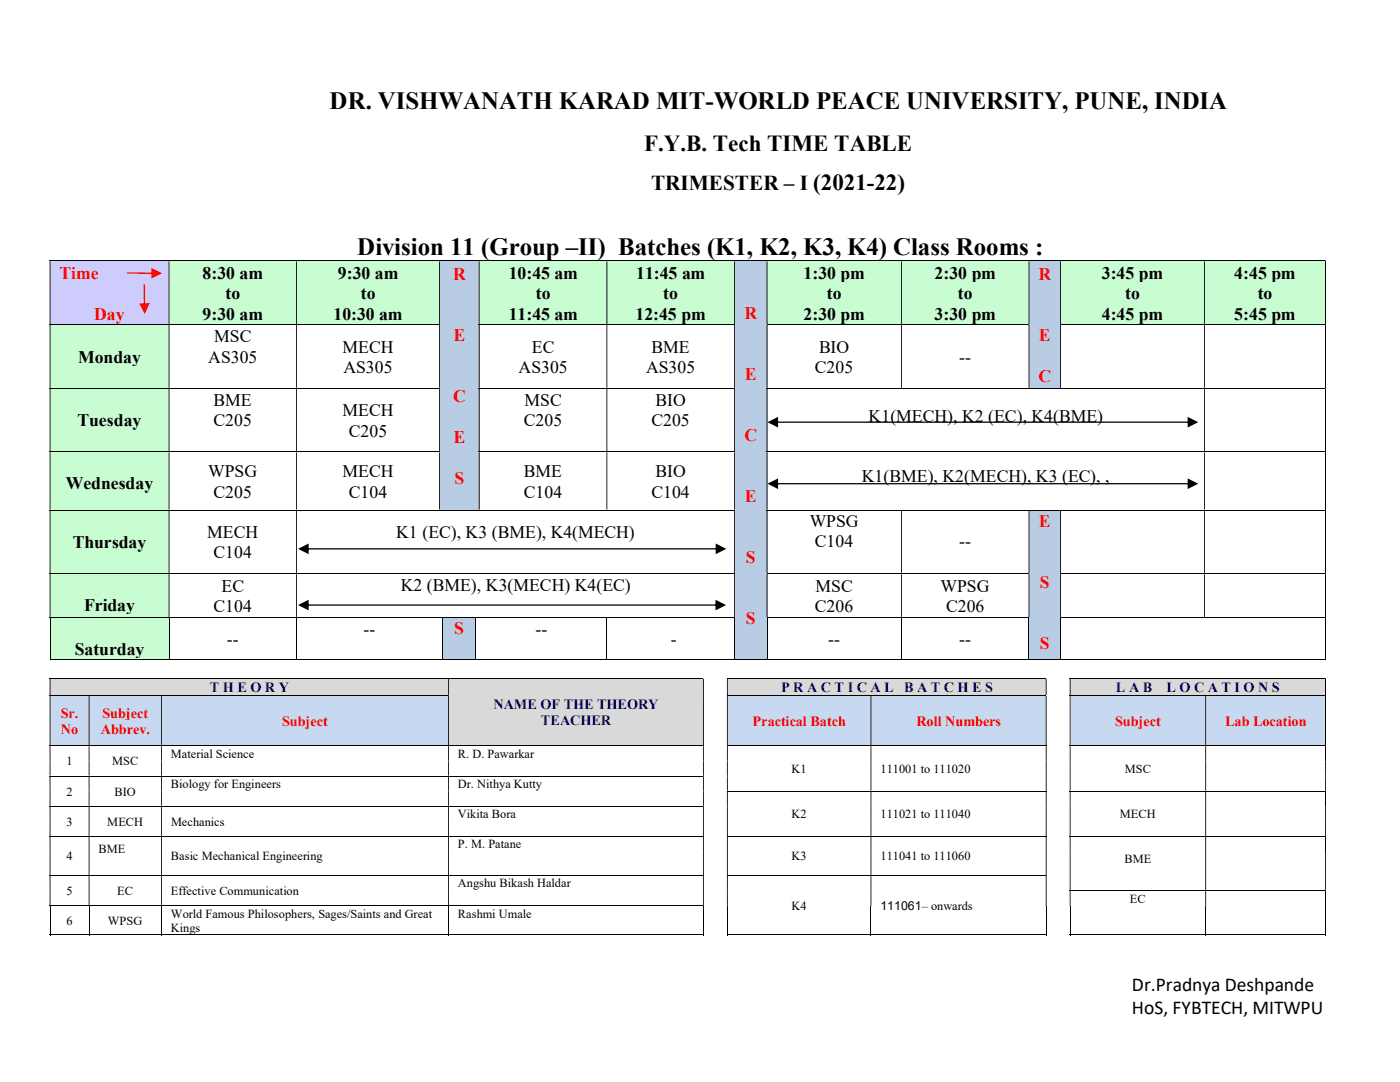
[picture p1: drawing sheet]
<svg xmlns="http://www.w3.org/2000/svg" width="279mm" height="216mm" viewBox="0 0 279 216" stroke-linecap="round" stroke-linejoin="round" font-family="sans-serif">
<g fill="#ceccfc">
<path d="M10.1 52.2h23.7v12.5h-23.7z"/>
<path d="M11.9 52.4h20v4h-20z"/>
<path d="M11.9 56.4h20v4.1h-20z"/>
<path d="M11.9 60.5h20v4h-20z"/>
</g>
<g fill="#c8fcd1">
<path d="M33.9 52.2h25.3v12.5h-25.3z"/>
<path d="M35.7 52.4h21.6v4h-21.6z"/>
<path d="M35.7 56.4h21.6v4.1h-21.6z"/>
<path d="M35.7 60.5h21.6v4h-21.6z"/>
<path d="M59.3 52.2h28.4v12.5h-28.4z"/>
<path d="M61.1 52.4h24.7v4h-24.7z"/>
<path d="M61.1 56.4h24.7v4.1h-24.7z"/>
<path d="M61.1 60.5h24.7v4h-24.7z"/>
</g>
<g fill="#b8cce4">
<path d="M87.8 52.2h7.9v49.5h-7.9z"/>
<path d="M89.7 52.6h4.1v4h-4.1z"/>
<path d="M89.7 56.6h4.1v4.1h-4.1z"/>
<path d="M89.7 60.7h4.1v4.1h-4.1z"/>
<path d="M89.7 64.8h4.1v4h-4.1z"/>
<path d="M89.7 68.8h4.1v4.1h-4.1z"/>
<path d="M89.7 72.9h4.1v4h-4.1z"/>
<path d="M89.7 76.9h4.1v4.1h-4.1z"/>
<path d="M89.7 81h4.1v4h-4.1z"/>
<path d="M89.7 85h4.1v4.1h-4.1z"/>
<path d="M89.7 89.1h4.1v4.1h-4.1z"/>
<path d="M89.7 93.2h4.1v4h-4.1z"/>
<path d="M89.7 97.2h4.1v4.1h-4.1z"/>
</g>
<g fill="#c8fcd1">
<path d="M95.8 52.2h25.3v12.5h-25.3z"/>
<path d="M97.6 52.4h21.6v4h-21.6z"/>
<path d="M97.6 56.4h21.6v4.1h-21.6z"/>
<path d="M97.6 60.5h21.6v4h-21.6z"/>
<path d="M121.2 52.2h25.4v12.5h-25.4z"/>
<path d="M123 52.4h21.7v4h-21.7z"/>
<path d="M123 56.4h21.7v4.1h-21.7z"/>
<path d="M123 60.5h21.7v4h-21.7z"/>
</g>
<g fill="#b8cce4">
<path d="M146.7 52.2h6.4v79.3h-6.4z"/>
<path d="M148.5 52.2h2.7v4h-2.7z"/>
<path d="M148.5 56.2h2.7v4.1h-2.7z"/>
<path d="M148.5 60.3h2.7v4h-2.7z"/>
<path d="M148.5 64.3h2.7v4.1h-2.7z"/>
<path d="M148.5 68.4h2.7v4.1h-2.7z"/>
<path d="M148.5 72.5h2.7v4h-2.7z"/>
<path d="M148.5 76.5h2.7v4.1h-2.7z"/>
<path d="M148.5 80.6h2.7v4h-2.7z"/>
<path d="M148.5 84.6h2.7v4.1h-2.7z"/>
<path d="M148.5 88.7h2.7v4.1h-2.7z"/>
<path d="M148.5 92.8h2.7v4h-2.7z"/>
<path d="M148.5 96.8h2.7v4h-2.7z"/>
<path d="M148.5 100.8h2.7v4.1h-2.7z"/>
<path d="M148.5 104.9h2.7v4.1h-2.7z"/>
<path d="M148.5 109h2.7v4h-2.7z"/>
<path d="M148.5 113h2.7v4.1h-2.7z"/>
<path d="M148.5 117.1h2.7v4.1h-2.7z"/>
<path d="M148.5 121.2h2.7v4h-2.7z"/>
<path d="M148.5 125.2h2.7v4h-2.7z"/>
<path d="M148.5 129.2h2.7v2.3h-2.7z"/>
</g>
<g fill="#c8fcd1">
<path d="M153.2 52.2h26.7v12.5h-26.7z"/>
<path d="M155 52.4h23v4h-23z"/>
<path d="M155 56.4h23v4.1h-23z"/>
<path d="M155 60.5h23v4h-23z"/>
<path d="M180 52.2h25.4v12.5h-25.4z"/>
<path d="M181.8 52.4h21.7v4h-21.7z"/>
<path d="M181.8 56.4h21.7v4.1h-21.7z"/>
<path d="M181.8 60.5h21.7v4h-21.7z"/>
</g>
<g fill="#b8cce4">
<path d="M205.4 52.2h6.3v25.2h-6.3z"/>
<path d="M207.3 52.6h2.5v4.1h-2.5z"/>
<path d="M207.3 56.7h2.5v4h-2.5z"/>
<path d="M207.3 60.7h2.5v4.1h-2.5z"/>
<path d="M207.3 64.8h2.5v4h-2.5z"/>
<path d="M207.3 68.8h2.5v4.1h-2.5z"/>
<path d="M207.3 72.9h2.5v4.1h-2.5z"/>
</g>
<g fill="#c8fcd1">
<path d="M211.8 52.2h28.6v12.5h-28.6z"/>
<path d="M213.6 52.4h24.9v4h-24.9z"/>
<path d="M213.6 56.4h24.9v4.1h-24.9z"/>
<path d="M213.6 60.5h24.9v4h-24.9z"/>
<path d="M240.5 52.2h24v12.5h-24z"/>
<path d="M242.3 52.4h20.4v4h-20.4z"/>
<path d="M242.3 56.4h20.4v4.1h-20.4z"/>
<path d="M242.3 60.5h20.4v4h-20.4z"/>
</g>
<path d="M9.9 52.1h254.6M264.5 52.2v12.5" fill="none" stroke="#000" stroke-width=".2"/>
<path d="M264.5 52h.1v.2h-.1zM9.9 52.2h.2v12.5h-.2zM33.7 52.2h.1v12.5h-.1zM59.1 52.2h.2v12.5h-.2zM87.6 52.2h.2v12.5h-.2zM95.5 52.2h.2v12.5h-.2zM121 52.2h.2v12.5h-.2zM146.5 52.2h.2v12.5h-.2zM153 52.2h.2v12.5h-.2zM179.8 52.2h.2v12.5h-.2zM205.3 52.2h.1v12.5h-.1zM211.6 52.2h.2v12.5h-.2zM240.3 52.2h.2v12.5h-.2z" fill-rule="evenodd" fill="#000"/>
<g fill="#c8fcd1">
<path d="M10.1 64.9h23.7v12.5h-23.7z"/>
<path d="M11.9 65.1h20v4h-20z"/>
<path d="M11.9 69.1h20v4.1h-20z"/>
<path d="M11.9 73.2h20v4h-20z"/>
</g>
<path d="M9.9 64.8h77.7M95.5 64.8h51M153 64.8h52.3M211.6 64.8h52.9M264.5 64.9v12.5" fill="none" stroke="#000" stroke-width=".2"/>
<path d="M87.6 64.7h.2v.2h-.2zM146.5 64.7h.2v.2h-.2zM205.3 64.7h.1v.2h-.1z" fill="#000"/>
<path d="M264.5 64.7h.1v.2h-.1zM9.9 64.9h.2v12.5h-.2zM33.7 64.9h.1v12.5h-.1zM59.1 64.9h.2v12.5h-.2zM87.6 64.9h.2v12.5h-.2zM95.5 64.9h.2v12.5h-.2zM121 64.9h.2v12.5h-.2zM146.5 64.9h.2v12.5h-.2zM153 64.9h.2v12.5h-.2zM179.8 64.9h.2v12.5h-.2zM205.3 64.9h.1v12.5h-.1zM211.6 64.9h.2v12.5h-.2zM240.3 64.9h.2v12.5h-.2z" fill-rule="evenodd" fill="#000"/>
<g fill="#c8fcd1">
<path d="M10.1 77.6h23.7v12.5h-23.7z"/>
<path d="M11.9 77.8h20v4h-20z"/>
<path d="M11.9 81.8h20v4.1h-20z"/>
<path d="M11.9 85.9h20v4h-20z"/>
</g>
<path d="M9.9 77.5h77.7M95.5 77.5h51M153 77.5h111.5M264.5 77.6v12.5" fill="none" stroke="#000" stroke-width=".2"/>
<path d="M87.6 77.4h.2v.2h-.2zM146.5 77.4h.2v.2h-.2z" fill="#000"/>
<path d="M264.5 77.4h.1v.2h-.1zM9.9 77.6h.2v12.5h-.2zM33.7 77.6h.1v12.5h-.1zM59.1 77.6h.2v12.5h-.2zM87.6 77.6h.2v12.5h-.2zM95.5 77.6h.2v12.5h-.2zM121 77.6h.2v12.5h-.2zM146.5 77.6h.2v12.5h-.2zM153 77.6h.2v12.5h-.2zM240.3 77.6h.2v12.5h-.2z" fill-rule="evenodd" fill="#000"/>
<g fill="#c8fcd1">
<path d="M10.1 90.3h23.7v11.4h-23.7z"/>
<path d="M11.9 90.3h20v4h-20z"/>
<path d="M11.9 94.3h20v4.1h-20z"/>
<path d="M11.9 98.4h20v3.3h-20z"/>
</g>
<path d="M9.9 90.2h77.7M95.5 90.2h51M153 90.2h111.5M264.5 90.3v11.4" fill="none" stroke="#000" stroke-width=".2"/>
<path d="M87.6 90.1h.2v.2h-.2zM146.5 90.1h.2v.2h-.2z" fill="#000"/>
<path d="M264.5 90.1h.1v.2h-.1zM9.9 90.3h.2v11.4h-.2zM33.7 90.3h.1v11.4h-.1zM59.1 90.3h.2v11.4h-.2zM87.6 90.3h.2v11.4h-.2zM95.5 90.3h.2v11.4h-.2zM121 90.3h.2v11.4h-.2zM146.5 90.3h.2v11.4h-.2zM153 90.3h.2v11.4h-.2zM240.3 90.3h.2v11.4h-.2z" fill-rule="evenodd" fill="#000"/>
<g fill="#c8fcd1">
<path d="M10.1 101.9h23.7v12.5h-23.7z"/>
<path d="M11.9 102.1h20v4h-20z"/>
<path d="M11.9 106.1h20v4.1h-20z"/>
<path d="M11.9 110.2h20v4h-20z"/>
</g>
<g fill="#b8cce4">
<path d="M205.4 101.9h6.3v29.6h-6.3z"/>
<path d="M207.3 101.9h2.5v4h-2.5z"/>
<path d="M207.3 105.9h2.5v4.1h-2.5z"/>
<path d="M207.3 110h2.5v4h-2.5z"/>
<path d="M207.3 114h2.5v4.1h-2.5z"/>
<path d="M207.3 118.1h2.5v4.1h-2.5z"/>
<path d="M207.3 122.2h2.5v4h-2.5z"/>
<path d="M207.3 126.2h2.5v4.1h-2.5z"/>
<path d="M207.3 130.3h2.5v1.2h-2.5z"/>
</g>
<path d="M9.9 101.8h136.6M153 101.8h111.5M264.5 101.9v12.5" fill="none" stroke="#000" stroke-width=".2"/>
<path d="M146.5 101.7h.2v.2h-.2z" fill="#000"/>
<path d="M264.5 101.7h.1v.2h-.1zM9.9 101.9h.2v12.5h-.2zM33.7 101.9h.1v12.5h-.1zM59.1 101.9h.2v12.5h-.2zM146.5 101.9h.2v12.5h-.2zM153 101.9h.2v12.5h-.2zM179.8 101.9h.2v12.5h-.2zM205.3 101.9h.1v12.5h-.1zM211.6 101.9h.2v12.5h-.2zM240.3 101.9h.2v12.5h-.2z" fill-rule="evenodd" fill="#000"/>
<g fill="#c8fcd1">
<path d="M10.1 114.6h23.7v8.5h-23.7z"/>
<path d="M11.9 114.6h20v4h-20z"/>
<path d="M11.9 118.6h20v4.1h-20z"/>
</g>
<path d="M11.9 122.9h20" fill="none" stroke="#c8fcd1" stroke-width=".42"/>
<path d="M9.9 114.5h136.6M153 114.5h52.3M211.6 114.5h52.9M264.5 114.6v8.5" fill="none" stroke="#000" stroke-width=".2"/>
<path d="M146.5 114.4h.2v.2h-.2zM205.3 114.4h.1v.2h-.1z" fill="#000"/>
<path d="M264.5 114.4h.1v.2h-.1zM9.9 114.6h.2v8.5h-.2zM33.7 114.6h.1v8.5h-.1zM59.1 114.6h.2v8.5h-.2zM146.5 114.6h.2v8.5h-.2zM153 114.6h.2v8.5h-.2zM179.8 114.6h.2v8.5h-.2zM205.3 114.6h.1v8.5h-.1zM211.6 114.6h.2v8.5h-.2zM240.3 114.6h.2v8.5h-.2z" fill-rule="evenodd" fill="#000"/>
<g fill="#c8fcd1">
<path d="M10.1 123.3h23.7v8.2h-23.7z"/>
<path d="M11.9 123.3h20v4h-20z"/>
<path d="M11.9 127.3h20v4.1h-20z"/>
</g>
<path d="M11.9 131.4h20" fill="none" stroke="#c8fcd1" stroke-width=".2"/>
<g fill="#b8cce4">
<path d="M88.3 123.3h6.7v8.2h-6.7z"/>
<path d="M90.1 123.3h3v4h-3z"/>
<path d="M90.1 127.3h3v4.1h-3z"/>
</g>
<path d="M90.1 131.4h3" fill="none" stroke="#b8cce4" stroke-width=".2"/>
<g fill="none" stroke="#000" stroke-width=".2">
<path d="M9.9 123.2h136.6M9.9 131.6h23.8M10 123.3v8.4M33.7 123.3v8.4M33.8 131.6h25.3M59.2 123.3v8.4M59.3 131.6h28.8M88.2 123.3v8.4M88.3 131.6h6.6M95 123.3v8.4M95.1 131.6h25.9M121.1 123.3v8.4"/>
<path d="M121.2 131.6h25.3M146.6 123.3v8.4M146.7 131.6h6.3M153 123.2h52.3M153.1 123.3v8.4M153.2 131.6h26.6M179.9 123.3v8.4M180 131.6h25.3M205.4 123.3v8.4M205.4 131.6h6.2M211.6 123.2h52.9M211.7 123.3v8.4"/>
<path d="M211.8 131.6h52.7M264.5 123.3v8.4"/>
</g>
<path d="M146.5 123.1h.2v.2h-.2zM205.3 123.1h.1v.2h-.1zM264.5 123.1h.1v.2h-.1zM264.5 131.5h.1v.2h-.1z" fill="#000"/>
<path d="M10.1 135.5h79.4v3.2h-79.4z" fill-rule="evenodd" fill="#d9d9d9"/>
<g fill="#d9d9d9">
<path d="M89.6 135.5h50.8v13.2h-50.8z"/>
<path d="M91.4 135.5h47.1v3.2h-47.1z"/>
<path d="M91.4 138.7h47.1v3.3h-47.1z"/>
<path d="M91.4 142h47.1v3.2h-47.1z"/>
</g>
<g fill="#fff">
<path d="M140.5 135.5h4.7v13.2h-4.7z"/>
<path d="M142.3 135.5h1v3.2h-1z"/>
</g>
<path d="M145.3 135.5h63.5v3.2h-63.5z" fill-rule="evenodd" fill="#d9d9d9"/>
<path d="M208.9 135.5h4.7v3.2h-4.7z" fill-rule="evenodd" fill="#fff"/>
<path d="M213.7 135.5h50.8v3.2h-50.8z" fill-rule="evenodd" fill="#d9d9d9"/>
<path d="M9.9 135.4h130.4" fill="none" stroke="#000" stroke-width=".2"/>
<path d="M140.3 135.3h.2v.2h-.2z" fill="#000"/>
<path d="M140.5 135.3h4.6v.2h-4.6z" fill="#fff"/>
<path d="M145.1 135.4h63.6" fill="none" stroke="#000" stroke-width=".2"/>
<path d="M208.7 135.3h.2v.2h-.2z" fill="#000"/>
<path d="M208.9 135.3h4.6v.2h-4.6z" fill="#fff"/>
<path d="M213.5 135.4h51M264.5 135.5v3.2" fill="none" stroke="#000" stroke-width=".2"/>
<path d="M264.5 135.3h.1v.2h-.1zM9.9 135.5h.2v3.2h-.2zM89.4 135.5h.2v3.2h-.2zM140.3 135.5h.2v3.2h-.2zM145.1 135.5h.1v3.2h-.1zM208.7 135.5h.2v3.2h-.2zM213.5 135.5h.2v3.2h-.2z" fill-rule="evenodd" fill="#000"/>
<g fill="#c6d9f1">
<path d="M10.1 138.9h7.7v9.8h-7.7z"/>
<path d="M11.9 140.6h4v3.2h-4z"/>
<path d="M11.9 143.8h4v3.3h-4z"/>
<path d="M17.9 138.9h14.3v9.8h-14.3z"/>
<path d="M19.7 140.6h10.6v3.2h-10.6z"/>
<path d="M19.7 143.8h10.6v3.3h-10.6z"/>
<path d="M32.3 138.9h57.2v9.8h-57.2z"/>
<path d="M34.1 142.2h53.5v3.3h-53.5z"/>
<path d="M145.3 138.9h28.5v9.8h-28.5z"/>
<path d="M147.1 138.9h24.8v3.3h-24.8z"/>
<path d="M147.1 142.2h24.8v3.2h-24.8z"/>
<path d="M173.9 138.9h34.9v9.8h-34.9z"/>
<path d="M175.7 142.2h31.2v3.3h-31.2z"/>
</g>
<g fill="#fff">
<path d="M208.9 138.9h4.7v9.8h-4.7z"/>
<path d="M210.7 142.2h1v3.3h-1z"/>
</g>
<g fill="#c6d9f1">
<path d="M213.7 138.9h26.9v9.8h-26.9z"/>
<path d="M215.5 142.2h23.2v3.3h-23.2z"/>
<path d="M240.7 138.9h23.8v9.8h-23.8z"/>
<path d="M242.5 142.2h20.1v3.3h-20.1z"/>
</g>
<path d="M9.9 138.8h79.5M145.1 138.8h63.6" fill="none" stroke="#000" stroke-width=".2"/>
<path d="M89.4 138.7h.2v.2h-.2zM140.3 138.7h.2v.2h-.2z" fill-rule="evenodd" fill="#000"/>
<path d="M208.7 138.7h.2v.2h-.2z" fill="#000"/>
<path d="M208.9 138.7h4.6v.2h-4.6z" fill="#fff"/>
<path d="M213.5 138.8h51M264.5 138.9v9.8" fill="none" stroke="#000" stroke-width=".2"/>
<path d="M264.5 138.7h.1v.2h-.1zM9.9 138.9h.2v9.8h-.2zM17.7 138.9h.2v9.8h-.2zM32.1 138.9h.2v9.8h-.2zM89.4 138.9h.2v9.8h-.2zM140.3 138.9h.2v9.8h-.2zM145.1 138.9h.1v9.8h-.1zM173.7 138.9h.2v9.8h-.2zM208.7 138.9h.2v9.8h-.2zM213.5 138.9h.2v9.8h-.2zM240.5 138.9h.2v9.8h-.2z" fill-rule="evenodd" fill="#000"/>
<g fill="#fff">
<path d="M213.7 148.9h26.8v8.9h-26.8z"/>
<path d="M215.5 151.9h23.2v2.9h-23.2z"/>
<path d="M240.7 148.9h23.8v8.9h-23.8z"/>
<path d="M242.5 151.9h20.1v2.9h-20.1z"/>
</g>
<path d="M9.9 148.8h130.4M145.1 148.8h63.6M213.5 148.8h51M264.5 148.9v2.9" fill="none" stroke="#000" stroke-width=".2"/>
<path d="M140.3 148.7h.2v.2h-.2zM208.7 148.7h.2v.2h-.2z" fill="#000"/>
<g fill="#000">
<path d="M9.9 151.8h.2v.1h-.2zM17.7 151.8h.2v.1h-.2zM32.1 151.8h.2v.1h-.2zM89.4 151.8h.2v.1h-.2zM140.3 151.8h.2v.1h-.2zM145.1 151.8h.1v.1h-.1zM173.7 151.8h.2v.1h-.2zM208.7 151.8h.2v.1h-.2zM213.5 151.8h.2v.1h-.2zM240.5 151.8h.2v.1h-.2zM264.5 151.8h.1v.1h-.1z" fill-rule="evenodd"/>
<path d="M9.9 151.9h.2v2.9h-.2zM17.7 151.9h.2v2.9h-.2zM32.1 151.9h.2v2.9h-.2zM89.4 151.9h.2v2.9h-.2zM140.3 151.9h.2v2.9h-.2zM145.1 151.9h.1v2.9h-.1zM173.7 151.9h.2v2.9h-.2zM208.7 151.9h.2v2.9h-.2zM213.5 151.9h.2v2.9h-.2zM240.5 151.9h.2v2.9h-.2zM264.5 151.9h.1v2.9h-.1z" fill-rule="evenodd"/>
<path d="M264.5 148.7h.1v.2h-.1zM9.9 148.9h.2v2.9h-.2zM17.7 148.9h.2v2.9h-.2zM32.1 148.9h.2v2.9h-.2zM89.4 148.9h.2v2.9h-.2zM140.3 148.9h.2v2.9h-.2zM145.1 148.9h.1v2.9h-.1zM173.7 148.9h.2v2.9h-.2zM208.7 148.9h.2v2.9h-.2zM213.5 148.9h.2v2.9h-.2zM240.5 148.9h.2v2.9h-.2z" fill-rule="evenodd"/>
</g>
<path d="M91.4 154.9h16.8v2.9h-16.8z" fill="#fff"/>
<path d="M9.9 154.9h130.4" fill="none" stroke="#000" stroke-width=".2"/>
<g fill="#000">
<path d="M140.3 154.8h.2v.1h-.2zM145.1 154.8h.1v.1h-.1zM173.7 154.8h.2v.1h-.2zM208.7 154.8h.2v.1h-.2zM213.5 154.8h.2v.1h-.2zM240.5 154.8h.2v.1h-.2zM264.5 154.8h.1v.1h-.1zM9.9 154.9h.2v2.9h-.2zM17.7 154.9h.2v2.9h-.2zM32.1 154.9h.2v2.9h-.2zM89.4 154.9h.2v2.9h-.2z" fill-rule="evenodd"/>
<path d="M140.3 154.9h.2v2.9h-.2zM145.1 154.9h.1v2.9h-.1zM173.7 154.9h.2v2.9h-.2zM208.7 154.9h.2v2.9h-.2zM213.5 154.9h.2v2.9h-.2zM240.5 154.9h.2v2.9h-.2zM264.5 154.9h.1v2.9h-.1z" fill-rule="evenodd"/>
</g>
<g fill="#fff">
<path d="M213.7 157.9h26.8v8.9h-26.8z"/>
<path d="M215.5 161h23.2v2.8h-23.2z"/>
<path d="M240.7 157.9h23.8v8.9h-23.8z"/>
<path d="M242.5 161h20.1v2.8h-20.1z"/>
</g>
<g fill="#000">
<path d="M9.9 157.8h.2v.1h-.2zM17.7 157.8h.2v.1h-.2zM32.1 157.8h.2v.1h-.2zM89.4 157.8h.2v.1h-.2zM140.3 157.8h.2v.1h-.2z" fill-rule="evenodd"/>
<path d="M264.5 157.8h.1v.1h-.1zM9.9 157.9h.2v2.9h-.2zM17.7 157.9h.2v2.9h-.2zM32.1 157.9h.2v2.9h-.2zM89.4 157.9h.2v2.9h-.2zM140.3 157.9h.2v2.9h-.2zM145.1 157.9h.1v2.9h-.1zM173.7 157.9h.2v2.9h-.2zM208.7 157.9h.2v2.9h-.2zM213.5 157.9h.2v2.9h-.2zM240.5 157.9h.2v2.9h-.2z" fill-rule="evenodd"/>
<path d="M9.9 163.8h.2v.2h-.2zM17.7 163.8h.2v.2h-.2zM32.1 163.8h.2v.2h-.2zM89.4 163.8h.2v.2h-.2zM140.3 163.8h.2v.2h-.2zM145.1 163.8h.1v.2h-.1zM173.7 163.8h.2v.2h-.2zM208.7 163.8h.2v.2h-.2zM213.5 163.8h.2v.2h-.2zM240.5 163.8h.2v.2h-.2zM264.5 163.8h.1v.2h-.1z" fill-rule="evenodd"/>
<path d="M9.9 164h.2v2.8h-.2zM17.7 164h.2v2.8h-.2zM32.1 164h.2v2.8h-.2zM89.4 164h.2v2.8h-.2zM140.3 164h.2v2.8h-.2zM145.1 164h.1v2.8h-.1zM173.7 164h.2v2.8h-.2zM208.7 164h.2v2.8h-.2zM213.5 164h.2v2.8h-.2zM240.5 164h.2v2.8h-.2zM264.5 164h.1v2.8h-.1z" fill-rule="evenodd"/>
<path d="M140.3 160.8h.2v.2h-.2zM145.1 160.8h.1v.2h-.1zM173.7 160.8h.2v.2h-.2zM208.7 160.8h.2v.2h-.2zM213.5 160.8h.2v.2h-.2zM240.5 160.8h.2v.2h-.2zM264.5 160.8h.1v.2h-.1zM9.9 161h.2v2.8h-.2zM17.7 161h.2v2.8h-.2zM32.1 161h.2v2.8h-.2zM89.4 161h.2v2.8h-.2z" fill-rule="evenodd"/>
<path d="M140.3 161h.2v2.8h-.2zM145.1 161h.1v2.8h-.1zM173.7 161h.2v2.8h-.2zM208.7 161h.2v2.8h-.2zM213.5 161h.2v2.8h-.2zM240.5 161h.2v2.8h-.2zM264.5 161h.1v2.8h-.1z" fill-rule="evenodd"/>
</g>
<path d="M145.1 157.9h63.6M213.5 157.9h51M264.5 157.9v2.9M9.9 160.9h130.4" fill="none" stroke="#000" stroke-width=".2"/>
<path d="M208.7 157.8h.2v.1h-.2z" fill="#000"/>
<g fill="#fff">
<path d="M91.4 167h12.6v2.8h-12.6z"/>
<path d="M213.7 167h26.8v10.6h-26.8z"/>
<path d="M215.5 167h23.2v2.8h-23.2z"/>
<path d="M215.5 169.8h23.2v2.9h-23.2z"/>
<path d="M240.7 167h23.8v10.6h-23.8z"/>
<path d="M242.5 167h20.1v2.8h-20.1z"/>
</g>
<path d="M9.9 166.9h130.4M9.9 174.7h130.4M145.1 166.9h63.6M145.1 174.7h63.6M213.5 166.9h51M264.5 167v2.8" fill="none" stroke="#000" stroke-width=".2"/>
<path d="M140.3 166.8h.2v.2h-.2zM140.3 174.6h.2v.2h-.2zM208.7 166.8h.2v.2h-.2z" fill="#000"/>
<g fill="#000">
<path d="M9.9 169.8h.2v.2h-.2zM17.7 169.8h.2v.2h-.2zM32.1 169.8h.2v.2h-.2zM89.4 169.8h.2v.2h-.2zM140.3 169.8h.2v.2h-.2zM145.1 169.8h.1v.2h-.1zM173.7 169.8h.2v.2h-.2zM208.7 169.8h.2v.2h-.2zM213.5 169.8h.2v.2h-.2zM240.5 169.8h.2v.2h-.2zM264.5 169.8h.1v.2h-.1z" fill-rule="evenodd"/>
<path d="M9.9 170h.2v4.6h-.2zM17.7 170h.2v4.6h-.2zM32.1 170h.2v4.6h-.2zM89.4 170h.2v4.6h-.2zM140.3 170h.2v4.6h-.2zM145.1 170h.1v4.6h-.1zM173.7 170h.2v4.6h-.2zM208.7 170h.2v4.6h-.2zM213.5 170h.2v4.6h-.2zM240.5 170h.2v4.6h-.2zM264.5 170h.1v4.6h-.1z" fill-rule="evenodd"/>
<path d="M208.7 174.6h.2v.2h-.2zM213.5 174.6h.2v.2h-.2zM240.5 174.6h.2v.2h-.2zM264.5 174.6h.1v.2h-.1zM9.9 174.8h.2v2.8h-.2zM17.7 174.8h.2v2.8h-.2zM32.1 174.8h.2v2.8h-.2zM89.4 174.8h.2v2.8h-.2zM140.3 174.8h.2v2.8h-.2zM145.1 174.8h.1v2.8h-.1zM173.7 174.8h.2v2.8h-.2z" fill-rule="evenodd"/>
<path d="M208.7 174.8h.2v2.8h-.2zM213.5 174.8h.2v2.8h-.2zM240.5 174.8h.2v2.8h-.2zM264.5 174.8h.1v2.8h-.1z" fill-rule="evenodd"/>
<path d="M264.5 166.8h.1v.2h-.1zM9.9 167h.2v2.8h-.2zM17.7 167h.2v2.8h-.2zM32.1 167h.2v2.8h-.2zM89.4 167h.2v2.8h-.2zM140.3 167h.2v2.8h-.2zM145.1 167h.1v2.8h-.1zM173.7 167h.2v2.8h-.2zM208.7 167h.2v2.8h-.2zM213.5 167h.2v2.8h-.2zM240.5 167h.2v2.8h-.2z" fill-rule="evenodd"/>
</g>
<g fill="#fff">
<path d="M213.7 177.8h26.8v8.7h-26.8z"/>
<path d="M215.5 177.8h23.2v2.8h-23.2z"/>
<path d="M240.7 177.8h23.8v8.7h-23.8z"/>
<path d="M242.5 177.8h20.1v2.8h-20.1z"/>
</g>
<g fill="#000">
<path d="M9.9 177.6h.2v.2h-.2zM17.7 177.6h.2v.2h-.2zM32.1 177.6h.2v.2h-.2zM89.4 177.6h.2v.2h-.2zM140.3 177.6h.2v.2h-.2zM145.1 177.6h.1v.2h-.1zM173.7 177.6h.2v.2h-.2zM208.7 177.6h.2v.2h-.2z" fill-rule="evenodd"/>
<path d="M264.5 177.6h.1v.2h-.1zM9.9 177.8h.2v2.8h-.2zM17.7 177.8h.2v2.8h-.2zM32.1 177.8h.2v2.8h-.2zM89.4 177.8h.2v2.8h-.2zM140.3 177.8h.2v2.8h-.2zM145.1 177.8h.1v2.8h-.1zM173.7 177.8h.2v2.8h-.2zM208.7 177.8h.2v2.8h-.2zM213.5 177.8h.2v2.8h-.2zM240.5 177.8h.2v2.8h-.2z" fill-rule="evenodd"/>
<path d="M140.3 180.6h.2v.2h-.2zM145.1 180.6h.1v.2h-.1zM173.7 180.6h.2v.2h-.2zM208.7 180.6h.2v.2h-.2zM213.5 180.6h.2v.2h-.2zM240.5 180.6h.2v.2h-.2zM264.5 180.6h.1v.2h-.1z" fill-rule="evenodd"/>
</g>
<g fill="none" stroke="#000" stroke-width=".2">
<path d="M213.5 177.7h51M264.5 177.8v2.8M9.9 180.7h130.4M9.9 186.6h7.8M10 180.8v5.8M17.8 180.8v5.8M17.9 186.6h14.2M32.2 180.8v5.8M32.3 186.6h57.1M89.5 180.8v5.8M89.6 186.6h50.7M140.4 180.8v5.8"/>
<path d="M145.1 186.6h28.6M145.2 180.8v5.8M173.8 180.8v5.8M173.9 186.6h34.8M208.8 180.8v5.8M213.5 186.6h27M213.6 180.8v5.8M240.6 180.8v5.8M240.7 186.6h23.8M264.5 180.8v5.8"/>
</g>
<g fill="#000">
<path d="M140.3 186.5h.2v.1h-.2zM208.7 186.5h.2v.1h-.2zM264.5 186.5h.1v.1h-.1z"/>
<path d="M154.9 84.1h82.5v.3h-82.5zM153.2 84.2l2.1-1v2.1zM237 83.2l2.1 1-2.1 1.1z"/>
<path d="M61.2 120.6h82v.3h-82zM59.5 120.7l2.1-1v2.1zM142.8 119.7l2.1 1-2.1 1.1z"/>
</g>
<g fill="#f00">
<path d="M28.7 56.7h.3v4.2h-.3zM27.8 60.5h2.1l-1 2.2z"/>
<path d="M25.4 54.4h5.2v.3l-5.2-.1zM30.2 53.5l2.1 1-2.1 1.1z"/>
</g>
<g fill="#000">
<path d="M154.9 96.4h82.5v.2h-82.5zM153.2 96.5l2.1-1v2.1zM237 95.5l2.1 1-2.1 1.1z"/>
<path d="M61.3 109.4h81.9v.2h-81.9zM59.5 109.5l2.1-1v2.1zM142.8 108.5l2.1 1-2.1 1.1z"/>
</g>
<g font-size="5">
<text x="65.8" y="21.8">DR. VISHWANATH KARAD MIT-WORLD PEACE UNIVERSITY, PUNE, INDIA</text>
<text x="71.3" y="50.9">Division 11 (Group –II) Batches (K1, K2, K3, K4) Class Rooms :</text>
</g>
<text font-size="4.6" x="128.5" y="30.1">F.Y.B. Tech TIME TABLE</text>
<text font-size="4.2" x="129.9" y="38">TRIMESTER – I (2021-22)</text>
<g font-size="3.9">
<text x="225.9" y="197.7">Dr.Pradnya Deshpande</text>
<text x="225.9" y="202.4">HoS, FYBTECH, MITWPU</text>
</g>
<g font-size="3.5" fill="#f00">
<text x="11.9" y="55.6">Time</text>
<text x="90.4" y="55.9">R</text>
<text x="207.3" y="55.9">R</text>
<text x="18.8" y="63.8">Day</text>
<text x="148.5" y="63.6">R</text>
<text x="90.5" y="68.1">E</text>
<text x="207.3" y="68.1">E</text>
<text x="148.6" y="75.7">E</text>
<text x="207.3" y="76.2">C</text>
<text x="90.4" y="80.2">C</text>
<text x="90.5" y="88.3">E</text>
<text x="148.5" y="87.9">C</text>
<text x="90.7" y="96.5">S</text>
<text x="148.6" y="100.1">E</text>
<text x="207.3" y="105.2">E</text>
<text x="148.8" y="112.3">S</text>
<text x="207.5" y="117.3">S</text>
<text x="148.8" y="124.4">S</text>
<text x="90.6" y="126.6">S</text>
<text x="207.5" y="129.5">S</text>
</g>
<g font-size="3.5">
<text x="40.4" y="55.6">8:30 am</text>
<text x="45" y="59.7">to</text>
<text x="67.4" y="55.6">9:30 am</text>
<text x="72" y="59.7">to</text>
<text x="101.5" y="55.6">10:45 am</text>
<text x="106.9" y="59.7">to</text>
<text x="127" y="55.6">11:45 am</text>
<text x="132.4" y="59.7">to</text>
<text x="160.4" y="55.6">1:30 pm</text>
<text x="165" y="59.7">to</text>
<text x="186.5" y="55.6">2:30 pm</text>
<text x="191.2" y="59.7">to</text>
<text x="219.9" y="55.6">3:45 pm</text>
<text x="224.5" y="59.7">to</text>
<text x="246.3" y="55.6">4:45 pm</text>
<text x="251" y="59.7">to</text>
<text x="40.4" y="63.8">9:30 am</text>
<text x="66.5" y="63.8">10:30 am</text>
<text x="101.5" y="63.8">11:45 am</text>
<text x="126.8" y="63.8">12:45 pm</text>
<text x="160.4" y="63.8">2:30 pm</text>
<text x="186.5" y="63.8">3:30 pm</text>
<text x="219.9" y="63.8">4:45 pm</text>
<text x="246.3" y="63.8">5:45 pm</text>
<text x="42.8" y="68.3">MSC</text>
<text x="68.4" y="70.4">MECH</text>
<text x="106.2" y="70.4">EC</text>
<text x="130" y="70.4">BME</text>
<text x="163.4" y="70.4">BIO</text>
<text x="15.6" y="72.4">Monday</text>
<text x="41.6" y="72.4">AS305</text>
<text x="68.5" y="74.4">AS305</text>
<text x="103.5" y="74.4">AS305</text>
<text x="128.9" y="74.4">AS305</text>
<text x="162.6" y="74.4">C205</text>
<text x="191.4" y="72.4">--</text>
<text x="42.6" y="81">BME</text>
<text x="68.4" y="83.1">MECH</text>
<text x="104.7" y="81">MSC</text>
<text x="130.8" y="81">BIO</text>
<text x="15.5" y="85.1">Tuesday</text>
<text x="42.6" y="85.1">C205</text>
<text x="69.6" y="87.1">C205</text>
<text x="104.6" y="85.1">C205</text>
<text x="130" y="85.1">C205</text>
<text x="173.4" y="84.1">K1(MECH), K2 (EC), K4(BME)</text>
<text x="41.6" y="95.2">WPSG</text>
<text x="68.4" y="95.2">MECH</text>
<text x="104.6" y="95.2">BME</text>
<text x="130.8" y="95.2">BIO</text>
<text x="13.1" y="97.6">Wednesday</text>
<text x="42.6" y="99.3">C205</text>
<text x="69.6" y="99.3">C104</text>
<text x="104.6" y="99.3">C104</text>
<text x="130" y="99.3">C104</text>
<text x="172" y="96.1">K1(BME), K2(MECH), K3 (EC), ,</text>
<text x="41.4" y="107.4">MECH</text>
<text x="79.1" y="107.4">K1 (EC), K3 (BME), K4(MECH)</text>
<text x="161.6" y="105.2">WPSG</text>
<text x="14.5" y="109.4">Thursday</text>
<text x="42.6" y="111.4">C104</text>
<text x="162.6" y="109.2">C104</text>
<text x="191.4" y="109.2">--</text>
<text x="44.2" y="118.1">EC</text>
<text x="80" y="117.9">K2 (BME), K3(MECH) K4(EC)</text>
<text x="162.8" y="118.1">MSC</text>
<text x="187.7" y="118.1">WPSG</text>
<text x="16.8" y="121.9">Friday</text>
<text x="42.6" y="122.1">C104</text>
<text x="162.6" y="122.1">C206</text>
<text x="188.8" y="122.1">C206</text>
<text x="14.9" y="130.6">Saturday</text>
<text x="45.3" y="128.7">--</text>
<text x="72.5" y="126.6">--</text>
<text x="106.9" y="126.6">--</text>
<text x="133.9" y="128.7">-</text>
<text x="165.3" y="128.7">--</text>
<text x="191.4" y="128.7">--</text>
</g>
<g font-size="2.8" fill="#f00">
<text x="12.1" y="143.2">Sr.</text>
<text x="20.4" y="143.2">Subject</text>
<text x="12.1" y="146.5">No</text>
<text x="20.1" y="146.5">Abbrev.</text>
<text x="56.3" y="144.9">Subject</text>
<text x="150.2" y="144.8">Practical Batch</text>
<text x="182.9" y="144.9">Roll Numbers</text>
<text x="222.5" y="144.9">Subject</text>
<text x="244.5" y="144.9">Lab Location</text>
</g>
<g font-size="2.8" fill="#009">
<text x="41.9" y="138.1">T H E O R Y</text>
<text x="98.5" y="141.4">NAME OF THE THEORY</text>
<text x="155.9" y="138.1">P R A C T I C A L</text>
<text x="180.5" y="138.1">B A T C H E S</text>
<text x="222.7" y="138.1">L A B</text>
<text x="232.8" y="138.1">L O C A T I O N S</text>
<text x="107.9" y="144.6">TEACHER</text>
</g>
<g font-size="2.5">
<text x="13.3" y="152.7">1</text>
<text x="22.4" y="152.7">MSC</text>
<text x="34.1" y="151.3">Material Science</text>
<text x="91.4" y="151.2">R. D. Pawarkar</text>
<text x="158" y="154.2">K1</text>
<text x="175.7" y="154.2">111001 to 111020</text>
<text x="224.5" y="154.2">MSC</text>
<text x="13.3" y="158.8">2</text>
<text x="22.9" y="158.8">BIO</text>
<text x="34.1" y="157.3">Biology for Engineers</text>
<text x="91.4" y="157.2">Dr. Nithya Kutty</text>
<text x="13.3" y="164.8">3</text>
<text x="21.4" y="164.8">MECH</text>
<text x="34.1" y="164.8">Mechanics</text>
<text x="91.4" y="163.2">Vikita Bora</text>
<text x="158" y="163.2">K2</text>
<text x="175.7" y="163.2">111021 to 111040</text>
<text x="223.5" y="163.2">MECH</text>
<text x="13.3" y="171.7">4</text>
<text x="19.7" y="170.3">BME</text>
<text x="34.1" y="171.7">Basic Mechanical Engineering</text>
<text x="91.4" y="169.3">P. M. Patane</text>
<text x="158" y="171.7">K3</text>
<text x="175.7" y="171.7">111041 to 111060</text>
<text x="224.4" y="172.1">BME</text>
<text x="13.3" y="178.6">5</text>
<text x="23.4" y="178.6">EC</text>
<text x="34.1" y="178.6">Effective Communication</text>
<text x="91.4" y="177.1">Angshu Bikash Haldar</text>
<text x="13.3" y="184.5">6</text>
<text x="21.5" y="184.5">WPSG</text>
<text x="34.1" y="183.1">World Famous Philosophers, Sages/Saints and Great</text>
<text x="34.1" y="185.9">Kings</text>
<text x="91.4" y="183.1">Rashmi Umale</text>
<text x="158" y="181.5">K4</text>
<text x="175.7" y="181.5">111061– onwards</text>
<text x="225.5" y="180.1">EC</text>
</g>
</svg>
